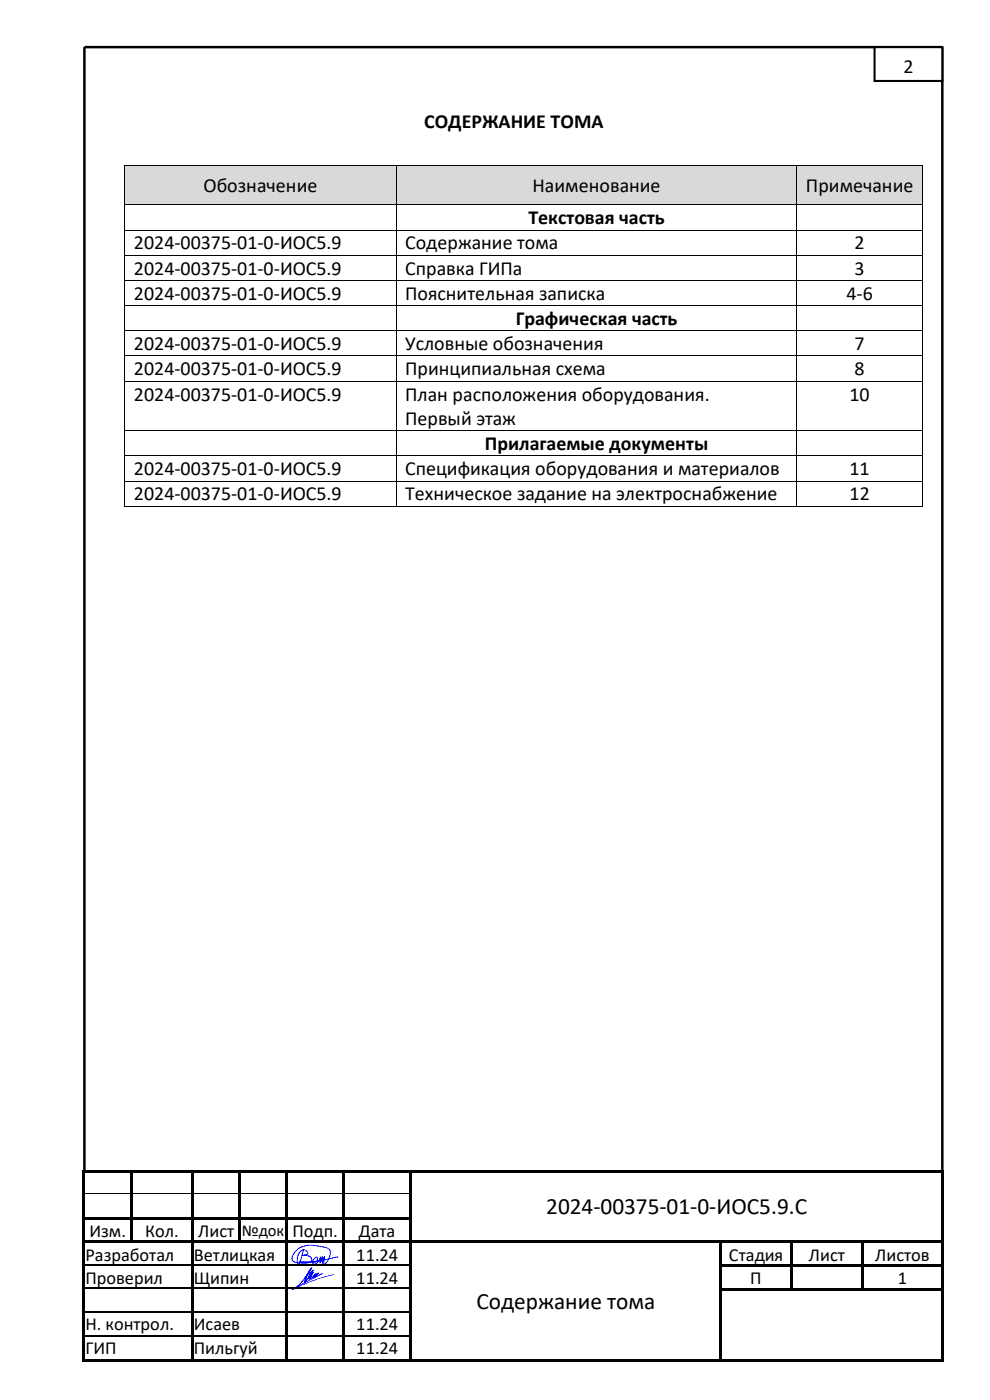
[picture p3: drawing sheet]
<svg xmlns="http://www.w3.org/2000/svg" width="210mm" height="297mm" viewBox="0 0 210 297" stroke-linecap="round" stroke-linejoin="round" font-family="sans-serif">
<g fill="#000">
<path d="M17.6 248.2h.5v.6h-.5z" fill-rule="evenodd"/>
<path d="M17.6 248.2h.5v.5h-.5z" fill-rule="evenodd"/>
<path d="M17.6 248.8h.5v4.4h-.5z" fill-rule="evenodd"/>
<path d="M17.6 253.2h.5v.6h-.5z" fill-rule="evenodd"/>
<path d="M17.6 253.8h.5v4.4h-.5z" fill-rule="evenodd"/>
<path d="M17.6 258.2h.5v.6h-.5z" fill-rule="evenodd"/>
<path d="M18.1 248.2h9.5v.5h-9.5z" fill-rule="evenodd"/>
<path d="M18.1 258.2h9.5v.5h-9.5z" fill-rule="evenodd"/>
<path d="M27.6 248.7l.5 .1z" fill-rule="evenodd"/>
<path d="M27.6 248.2h.5v.5h-.5z" fill-rule="evenodd"/>
<path d="M27.6 248.8h.5v4.4h-.5z" fill-rule="evenodd"/>
<path d="M27.6 253.2h.5v.6h-.5z" fill-rule="evenodd"/>
<path d="M27.6 253.8h.5v4.4h-.5z" fill-rule="evenodd"/>
<path d="M27.6 258.2h.5v.6h-.5z" fill-rule="evenodd"/>
<path d="M28.1 248.2h12.5v.5h-12.5z" fill-rule="evenodd"/>
<path d="M28.1 258.2h12.5v.5h-12.5z" fill-rule="evenodd"/>
<path d="M40.6 248.7l.5 .1z" fill-rule="evenodd"/>
<path d="M40.6 248.2h.5v.5h-.5z" fill-rule="evenodd"/>
<path d="M40.6 248.8h.5v4.4h-.5z" fill-rule="evenodd"/>
<path d="M40.6 253.2h.5v.6h-.5z" fill-rule="evenodd"/>
<path d="M40.6 253.8h.5v4.4h-.5z" fill-rule="evenodd"/>
<path d="M40.6 258.2h.5v.6h-.5z" fill-rule="evenodd"/>
<path d="M41.1 248.2h9.5v.5h-9.5z" fill-rule="evenodd"/>
<path d="M41.1 258.2h9.5v.5h-9.5z" fill-rule="evenodd"/>
<path d="M50.6 248.7l.5 .1z" fill-rule="evenodd"/>
<path d="M50.6 248.2h.5v.5h-.5z" fill-rule="evenodd"/>
<path d="M50.6 248.8h.5v4.4h-.5z" fill-rule="evenodd"/>
<path d="M50.6 253.2h.5v.6h-.5z" fill-rule="evenodd"/>
<path d="M50.6 253.8h.5v4.4h-.5z" fill-rule="evenodd"/>
<path d="M50.6 258.2h.5v.6h-.5z" fill-rule="evenodd"/>
<path d="M51.1 248.2h9.5v.5h-9.5z" fill-rule="evenodd"/>
<path d="M51.1 258.2h9.5v.5h-9.5z" fill-rule="evenodd"/>
<path d="M60.6 248.7l.5 .1z" fill-rule="evenodd"/>
<path d="M60.6 248.2h.5v.5h-.5z" fill-rule="evenodd"/>
<path d="M60.6 248.8h.5v4.4h-.5z" fill-rule="evenodd"/>
<path d="M60.6 253.2h.5v.6h-.5z" fill-rule="evenodd"/>
<path d="M60.6 253.8h.5v4.4h-.5z" fill-rule="evenodd"/>
<path d="M60.6 258.2h.5v.6h-.5z" fill-rule="evenodd"/>
<path d="M61.1 248.2h11.5v.5h-11.5z" fill-rule="evenodd"/>
<path d="M61.1 258.2h11.5v.5h-11.5z" fill-rule="evenodd"/>
<path d="M72.6 248.7l.5 .1z" fill-rule="evenodd"/>
<path d="M72.6 248.2h.5v.5h-.5z" fill-rule="evenodd"/>
<path d="M72.6 248.8h.5v4.4h-.5z" fill-rule="evenodd"/>
<path d="M72.6 253.2h.5v.6h-.5z" fill-rule="evenodd"/>
<path d="M72.6 253.8h.5v4.4h-.5z" fill-rule="evenodd"/>
<path d="M72.6 258.2h.5v.6h-.5z" fill-rule="evenodd"/>
<path d="M73.1 248.2h13.8v.5h-13.8z" fill-rule="evenodd"/>
<path d="M73.1 258.2h13.8v.5h-13.8z" fill-rule="evenodd"/>
<path d="M86.9 248.7l.5 .1z" fill-rule="evenodd"/>
<path d="M86.9 248.2h.5v.5h-.5z" fill-rule="evenodd"/>
<path d="M86.9 248.8h.5v4.4h-.5z" fill-rule="evenodd"/>
<path d="M86.9 253.2h.5v.6h-.5z" fill-rule="evenodd"/>
<path d="M86.9 253.8h.5v4.4h-.5z" fill-rule="evenodd"/>
<path d="M86.9 258.2h.5v.6h-.5z" fill-rule="evenodd"/>
<path d="M87.4 248.2h112.3v.5h-112.3z" fill-rule="evenodd"/>
<path d="M199.7 248.2h.5v.6h-.5z" fill-rule="evenodd"/>
<path d="M199.7 248.2h.5v.5h-.5z" fill-rule="evenodd"/>
<path d="M199.7 248.8h.5v4.4h-.5z" fill-rule="evenodd"/>
<path d="M199.7 253.2h.5v.6h-.5z" fill-rule="evenodd"/>
<path d="M199.7 253.8h.5v4.4h-.5z" fill-rule="evenodd"/>
<path d="M199.7 258.2h.5v.6h-.5z" fill-rule="evenodd"/>
<path d="M17.6 258.8h.5v4.5h-.5z" fill-rule="evenodd"/>
<path d="M17.6 263.3h.5v.5h-.5z" fill-rule="evenodd"/>
<path d="M17.6 263.8h.5v4.5h-.5z" fill-rule="evenodd"/>
<path d="M17.6 268.3h.5v.5h-.5z" fill-rule="evenodd"/>
<path d="M17.6 268.8h.5v4.5h-.5z" fill-rule="evenodd"/>
<path d="M17.6 273.3h.5v.5h-.5z" fill-rule="evenodd"/>
<path d="M17.6 273.8h.5v4.5h-.5z" fill-rule="evenodd"/>
<path d="M17.6 278.3h.5v.3h-.5z" fill-rule="evenodd"/>
<path d="M18.1 263.3h9.5v.5h-9.5z" fill-rule="evenodd"/>
<path d="M27.6 258.8h.5v4.5h-.5z" fill-rule="evenodd"/>
<path d="M27.6 263.3h.5v.5h-.5z" fill-rule="evenodd"/>
<path d="M28.1 263.3h12.5v.5h-12.5z" fill-rule="evenodd"/>
<path d="M40.6 258.8h.5v4.5h-.5z" fill-rule="evenodd"/>
<path d="M40.6 263.3h.5v.5h-.5z" fill-rule="evenodd"/>
<path d="M40.6 263.8h.5v4.5h-.5z" fill-rule="evenodd"/>
<path d="M40.6 268.3h.5v.5h-.5z" fill-rule="evenodd"/>
<path d="M40.6 268.8h.5v4.5h-.5z" fill-rule="evenodd"/>
<path d="M40.6 273.3h.5v.5h-.5z" fill-rule="evenodd"/>
<path d="M40.6 273.8h.5v4.5h-.5z" fill-rule="evenodd"/>
<path d="M40.6 278.3h.5v.3h-.5z" fill-rule="evenodd"/>
<path d="M41.1 263.3h9.5v.5h-9.5z" fill-rule="evenodd"/>
<path d="M50.6 258.8h.5v4.5h-.5z" fill-rule="evenodd"/>
<path d="M50.6 263.3h.5v.5h-.5z" fill-rule="evenodd"/>
<path d="M51.1 263.3h9.5v.5h-9.5z" fill-rule="evenodd"/>
<path d="M60.6 258.8h.5v4.5h-.5z" fill-rule="evenodd"/>
<path d="M60.6 263.3h.5v.5h-.5z" fill-rule="evenodd"/>
<path d="M60.6 263.8h.5v4.5h-.5z" fill-rule="evenodd"/>
<path d="M60.6 268.3h.5v.5h-.5z" fill-rule="evenodd"/>
<path d="M60.6 268.8h.5v4.5h-.5z" fill-rule="evenodd"/>
<path d="M60.6 273.3h.5v.5h-.5z" fill-rule="evenodd"/>
<path d="M60.6 273.8h.5v4.5h-.5z" fill-rule="evenodd"/>
<path d="M60.6 278.3h.5v.3h-.5z" fill-rule="evenodd"/>
<path d="M61.1 263.3h11.5v.5h-11.5z" fill-rule="evenodd"/>
<path d="M72.6 258.8h.5v4.5h-.5z" fill-rule="evenodd"/>
<path d="M72.6 263.3h.5v.5h-.5z" fill-rule="evenodd"/>
<path d="M72.6 263.8h.5v4.5h-.5z" fill-rule="evenodd"/>
<path d="M72.6 268.3h.5v.5h-.5z" fill-rule="evenodd"/>
<path d="M72.6 268.8h.5v4.5h-.5z" fill-rule="evenodd"/>
<path d="M72.6 273.3h.5v.5h-.5z" fill-rule="evenodd"/>
<path d="M72.6 273.8h.5v4.5h-.5z" fill-rule="evenodd"/>
<path d="M72.6 278.3h.5v.3h-.5z" fill-rule="evenodd"/>
<path d="M73.1 263.3h13.8v.5h-13.8z" fill-rule="evenodd"/>
<path d="M86.9 258.8h.5v4.5h-.5z" fill-rule="evenodd"/>
<path d="M86.9 263.3h.5v.5h-.5z" fill-rule="evenodd"/>
<path d="M86.9 263.8h.5v4.5h-.5z" fill-rule="evenodd"/>
<path d="M86.9 268.3h.5v.5h-.5z" fill-rule="evenodd"/>
<path d="M86.9 268.8h.5v4.5h-.5z" fill-rule="evenodd"/>
<path d="M86.9 273.3h.5v.5h-.5z" fill-rule="evenodd"/>
<path d="M86.9 273.8h.5v4.5h-.5z" fill-rule="evenodd"/>
<path d="M86.9 278.3h.5v.3h-.5z" fill-rule="evenodd"/>
<path d="M87.4 263.3h65.2v.5h-65.2z" fill-rule="evenodd"/>
<path d="M152.6 263.8h.6z" fill-rule="evenodd"/>
<path d="M152.6 263.3h.6v.5h-.6z" fill-rule="evenodd"/>
<path d="M152.6 263.8h.6v4.5h-.6z" fill-rule="evenodd"/>
<path d="M152.6 268.3h.6v.5h-.6z" fill-rule="evenodd"/>
<path d="M152.6 268.8h.6v4.5h-.6z" fill-rule="evenodd"/>
<path d="M152.6 273.3h.6v.5h-.6z" fill-rule="evenodd"/>
<path d="M152.6 273.8h.6v4.5h-.6z" fill-rule="evenodd"/>
<path d="M152.6 278.3h.6v.3h-.6z" fill-rule="evenodd"/>
<path d="M153.2 263.3h14.4v.5h-14.4z" fill-rule="evenodd"/>
<path d="M153.2 268.3h14.4v.5h-14.4z" fill-rule="evenodd"/>
<path d="M153.2 273.3h14.4v.5h-14.4z" fill-rule="evenodd"/>
<path d="M167.6 263.8h.5z" fill-rule="evenodd"/>
<path d="M167.6 263.3h.5v.5h-.5z" fill-rule="evenodd"/>
<path d="M167.6 263.8h.5v4.5h-.5z" fill-rule="evenodd"/>
<path d="M167.6 268.3h.5v.5h-.5z" fill-rule="evenodd"/>
<path d="M167.6 268.8h.5v4.5h-.5z" fill-rule="evenodd"/>
<path d="M167.6 273.3h.5v.5h-.5z" fill-rule="evenodd"/>
<path d="M168.1 263.3h14.6v.5h-14.6z" fill-rule="evenodd"/>
<path d="M168.1 268.3h14.6v.5h-14.6z" fill-rule="evenodd"/>
<path d="M168.1 273.3h14.6v.5h-14.6z" fill-rule="evenodd"/>
<path d="M182.7 263.8h.5z" fill-rule="evenodd"/>
<path d="M182.7 263.3h.5v.5h-.5z" fill-rule="evenodd"/>
<path d="M182.7 263.8h.5v4.5h-.5z" fill-rule="evenodd"/>
<path d="M182.7 268.3h.5v.5h-.5z" fill-rule="evenodd"/>
<path d="M182.7 268.8h.5v4.5h-.5z" fill-rule="evenodd"/>
<path d="M182.7 273.3h.5v.5h-.5z" fill-rule="evenodd"/>
<path d="M183.2 263.3h16.5v.5h-16.5z" fill-rule="evenodd"/>
<path d="M183.2 268.3h16.5v.5h-16.5z" fill-rule="evenodd"/>
<path d="M183.2 273.3h16.5v.5h-16.5z" fill-rule="evenodd"/>
<path d="M199.7 258.8h.5v4.5h-.5z" fill-rule="evenodd"/>
<path d="M199.7 263.3h.5v.5h-.5z" fill-rule="evenodd"/>
<path d="M199.7 263.8h.5v4.5h-.5z" fill-rule="evenodd"/>
<path d="M199.7 268.3h.5v.5h-.5z" fill-rule="evenodd"/>
<path d="M199.7 268.8h.5v4.5h-.5z" fill-rule="evenodd"/>
<path d="M199.7 273.3h.5v.5h-.5z" fill-rule="evenodd"/>
<path d="M199.7 273.8h.5v4.5h-.5z" fill-rule="evenodd"/>
<path d="M199.7 278.3h.5v.3h-.5z" fill-rule="evenodd"/>
<path d="M17.6 278.6h.5v4.7h-.5z" fill-rule="evenodd"/>
<path d="M17.6 283.3h.5v.2h-.5z" fill-rule="evenodd"/>
<path d="M17.6 283.5h.5v4.8h-.5z" fill-rule="evenodd"/>
<path d="M17.6 288.3h.5v.5h-.5z" fill-rule="evenodd"/>
<path d="M17.6 288.3h.5v.5h-.5z" fill-rule="evenodd"/>
<path d="M18.1 288.3h22.5v.5h-22.5z" fill-rule="evenodd"/>
<path d="M40.6 278.6h.5v4.7h-.5z" fill-rule="evenodd"/>
<path d="M40.6 283.3h.5v.2h-.5z" fill-rule="evenodd"/>
<path d="M40.6 283.5h.5v4.8h-.5z" fill-rule="evenodd"/>
<path d="M40.6 288.3h.5v.5h-.5z" fill-rule="evenodd"/>
<path d="M41.1 288.3h19.5v.5h-19.5z" fill-rule="evenodd"/>
<path d="M60.6 278.6h.5v4.7h-.5z" fill-rule="evenodd"/>
<path d="M60.6 283.3h.5v.2h-.5z" fill-rule="evenodd"/>
<path d="M60.6 283.5h.5v4.8h-.5z" fill-rule="evenodd"/>
<path d="M60.6 288.3h.5v.5h-.5z" fill-rule="evenodd"/>
<path d="M61.1 288.3h11.5v.5h-11.5z" fill-rule="evenodd"/>
<path d="M72.6 278.6h.5v4.7h-.5z" fill-rule="evenodd"/>
<path d="M72.6 283.3h.5v.2h-.5z" fill-rule="evenodd"/>
<path d="M72.6 283.5h.5v4.8h-.5z" fill-rule="evenodd"/>
<path d="M72.6 288.3h.5v.5h-.5z" fill-rule="evenodd"/>
<path d="M73.1 288.3h13.8v.5h-13.8z" fill-rule="evenodd"/>
<path d="M86.9 278.6h.5v4.7h-.5z" fill-rule="evenodd"/>
<path d="M86.9 283.3h.5v.2h-.5z" fill-rule="evenodd"/>
<path d="M86.9 283.5h.5v4.8h-.5z" fill-rule="evenodd"/>
<path d="M86.9 288.3h.5v.5h-.5z" fill-rule="evenodd"/>
<path d="M87.4 288.3h65.2v.5h-65.2z" fill-rule="evenodd"/>
<path d="M152.6 278.6h.6v4.7h-.6z" fill-rule="evenodd"/>
<path d="M152.6 283.3h.6v.2h-.6z" fill-rule="evenodd"/>
<path d="M152.6 283.5h.6v4.8h-.6z" fill-rule="evenodd"/>
<path d="M152.6 288.3h.6v.5h-.6z" fill-rule="evenodd"/>
<path d="M153.2 288.3h46.5v.5h-46.5z" fill-rule="evenodd"/>
<path d="M199.7 278.6h.5v4.7h-.5z" fill-rule="evenodd"/>
<path d="M199.7 283.3h.5v.2h-.5z" fill-rule="evenodd"/>
<path d="M199.7 283.5h.5v4.8h-.5z" fill-rule="evenodd"/>
<path d="M199.7 288.3h.5v.5h-.5z" fill-rule="evenodd"/>
<path d="M199.7 288.3h.5v.5h-.5z" fill-rule="evenodd"/>
</g>
<path d="M18.1 253.3h9.5M28.1 253.3h12.5M41.1 253.3h9.5M51.1 253.3h9.5M61.1 253.3h11.5M73.1 253.3h13.8" fill="none" stroke="#000" stroke-width=".21"/>
<path d="M64.4 265.1l-.7 2.5-.4 .7a2.28 2.28 0 0 1 1.1-3.1 .66 .66 0 0 1 .7 .2 .66 .66 0 0 1 .1 .7l-1 .3h.2a1.32 1.32 0 0 1 1.7 1 2.42 2.42 0 0 1-2.6 .4h2.8a.68 .68 0 0 0 .9-.2 .68 .68 0 0 0-.1-.9l-.2 .1a.91 .91 0 0 0-.4 1.4 1.68 1.68 0 0 0 1.5-1.5l-.1 1.3 .5-1.4v1.4l.4-1.4v1.6a.52 .52 0 0 0 .6-.5 2.25 2.25 0 0 0 .4-2.7l-.6-.3-1.3-.2a4.8 4.8 0 0 0-5.6 1.6l-.4 .9a1.02 1.02 0 0 0 1.3 .9l3.1-.2 5.4-1M70.9 270.4a46.6 46.6 0 0 0-8.8 3.2h-.2l6.5-3.4-1.5 .6 .6-.7-1.1 1v-.2l.6-.7-.3 .5a.58 .58 0 0 1-.8 .5l.2-.8 .4-.4-1 1.4 1-1.9a3.9 3.9 0 0 0-1.3 1.9l-.6 .7 .5-1.3 1-1.8-.6 .9a11.9 11.9 0 0 1-2.9 3.6l.4-.2" fill="none" stroke="#00f" stroke-width=".21"/>
<g fill="none" stroke="#000" stroke-width=".25">
<path d="M18.1 268.4h22.5M18.1 273.4h22.5M18.1 278.4h22.5M41.1 268.4h19.5M41.1 273.4h19.5M41.1 278.4h19.5M61.1 268.4h11.5M61.1 273.4h11.5M61.1 278.4h11.5M73.1 268.4h13.8M73.1 273.4h13.8M73.1 278.4h13.8"/>
<path d="M18.1 283.4h22.5M41.1 283.4h19.5M61.1 283.4h11.5M73.1 283.4h13.8"/>
</g>
<path d="M17.9 248.4v-238.4h182v238.4" fill="none" stroke="#000" stroke-width=".53"/>
<path d="M185.5 10h14.4v7.2h-14.4z" fill-rule="evenodd" fill="#fff"/>
<path d="M185.5 10h14.4v7.2h-14.4z" fill="none" stroke="#000" stroke-width=".44"/>
<g fill="#d9d9d9">
<path d="M26.6 35.3h57.4v8.1h-57.4z" fill-rule="evenodd"/>
<path d="M28.4 36.7h53.7v5.2h-53.7z" fill-rule="evenodd"/>
<path d="M84.1 35.3h84.9v8.1h-84.9z" fill-rule="evenodd"/>
<path d="M86 36.7h81.2v5.2h-81.2z" fill-rule="evenodd"/>
<path d="M169.2 35.3h26.4v8.1h-26.4z" fill-rule="evenodd"/>
<path d="M171 36.7h22.8v5.2h-22.8z" fill-rule="evenodd"/>
</g>
<g fill="#000">
<path d="M26.4 35.1h.2v.2h-.2z" fill-rule="evenodd"/>
<path d="M26.4 35.1h.2v.2h-.2z" fill-rule="evenodd"/>
<path d="M84 35.1h.1v.2h-.1z" fill-rule="evenodd"/>
<path d="M169 35.1h.2v.2h-.2z" fill-rule="evenodd"/>
<path d="M195.6 35.1h.1v.2h-.1z" fill-rule="evenodd"/>
<path d="M195.6 35.1h.1v.2h-.1z" fill-rule="evenodd"/>
<path d="M26.4 43.4h.2v.1h-.2z" fill-rule="evenodd"/>
<path d="M26.4 48.7h.2v.2h-.2z" fill-rule="evenodd"/>
<path d="M26.4 54.1h.2v.1h-.2z" fill-rule="evenodd"/>
<path d="M26.4 59.4h.2v.2h-.2z" fill-rule="evenodd"/>
<path d="M84 43.4h.1v.1h-.1z" fill-rule="evenodd"/>
<path d="M84 48.7h.1v.2h-.1z" fill-rule="evenodd"/>
<path d="M84 54.1h.1v.1h-.1z" fill-rule="evenodd"/>
<path d="M84 59.4h.1v.2h-.1z" fill-rule="evenodd"/>
<path d="M169 43.4h.2v.1h-.2z" fill-rule="evenodd"/>
<path d="M169 48.7h.2v.2h-.2z" fill-rule="evenodd"/>
<path d="M169 54.1h.2v.1h-.2z" fill-rule="evenodd"/>
<path d="M169 59.4h.2v.2h-.2z" fill-rule="evenodd"/>
<path d="M195.6 43.4h.1v.1h-.1z" fill-rule="evenodd"/>
<path d="M195.6 48.7h.1v.2h-.1z" fill-rule="evenodd"/>
<path d="M195.6 54.1h.1v.1h-.1z" fill-rule="evenodd"/>
<path d="M195.6 59.4h.1v.2h-.1z" fill-rule="evenodd"/>
<path d="M26.4 64.7h.2v.2h-.2z" fill-rule="evenodd"/>
<path d="M26.4 70.1h.2v.2h-.2z" fill-rule="evenodd"/>
<path d="M26.4 75.4h.2v.2h-.2z" fill-rule="evenodd"/>
<path d="M84 64.7h.1v.2h-.1z" fill-rule="evenodd"/>
<path d="M84 70.1h.1v.2h-.1z" fill-rule="evenodd"/>
<path d="M84 75.4h.1v.2h-.1z" fill-rule="evenodd"/>
<path d="M169 64.7h.2v.2h-.2z" fill-rule="evenodd"/>
<path d="M169 70.1h.2v.2h-.2z" fill-rule="evenodd"/>
<path d="M169 75.4h.2v.2h-.2z" fill-rule="evenodd"/>
<path d="M195.6 64.7h.1v.2h-.1z" fill-rule="evenodd"/>
<path d="M195.6 70.1h.1v.2h-.1z" fill-rule="evenodd"/>
<path d="M195.6 75.4h.1v.2h-.1z" fill-rule="evenodd"/>
<path d="M26.4 80.8h.2v.1h-.2z" fill-rule="evenodd"/>
<path d="M26.4 91.3h.2v.2h-.2z" fill-rule="evenodd"/>
<path d="M26.4 96.7h.2v.1h-.2z" fill-rule="evenodd"/>
<path d="M84 80.8h.1v.1h-.1z" fill-rule="evenodd"/>
<path d="M84 91.3h.1v.2h-.1z" fill-rule="evenodd"/>
<path d="M84 96.7h.1v.1h-.1z" fill-rule="evenodd"/>
<path d="M169 80.8h.2v.1h-.2z" fill-rule="evenodd"/>
<path d="M169 91.3h.2v.2h-.2z" fill-rule="evenodd"/>
<path d="M169 96.7h.2v.1h-.2z" fill-rule="evenodd"/>
<path d="M195.6 80.8h.1v.1h-.1z" fill-rule="evenodd"/>
<path d="M195.6 91.3h.1v.2h-.1z" fill-rule="evenodd"/>
<path d="M195.6 96.7h.1v.1h-.1z" fill-rule="evenodd"/>
<path d="M26.4 102h.2v.2h-.2z" fill-rule="evenodd"/>
<path d="M26.4 107.3h.2v.2h-.2z" fill-rule="evenodd"/>
<path d="M26.4 107.3h.2v.2h-.2z" fill-rule="evenodd"/>
<path d="M84 102h.1v.2h-.1z" fill-rule="evenodd"/>
<path d="M84 107.3h.1v.2h-.1z" fill-rule="evenodd"/>
<path d="M169 102h.2v.2h-.2z" fill-rule="evenodd"/>
<path d="M169 107.3h.2v.2h-.2z" fill-rule="evenodd"/>
<path d="M195.6 102h.1v.2h-.1z" fill-rule="evenodd"/>
<path d="M195.6 107.3h.1v.2h-.1z" fill-rule="evenodd"/>
<path d="M195.6 107.3h.1v.2h-.1z" fill-rule="evenodd"/>
</g>
<g fill="none" stroke="#000" stroke-width=".21">
<path d="M26.5 35.3v8.1M26.6 35.2h57.4M84 35.3v8.1M84.1 35.2h84.9M169.1 35.3v8.1M169.2 35.2h26.4M195.7 35.3v8.1M26.5 43.5v5.2M26.5 48.9v5.2M26.5 54.2v5.2M26.5 59.6v5.1M26.6 43.4h57.4"/>
<path d="M26.6 48.8h57.4M26.6 54.2h57.4M26.6 59.5h57.4M84 43.5v5.2M84 48.9v5.2M84 54.2v5.2M84 59.6v5.1M84.1 43.4h84.9M84.1 48.8h84.9M84.1 54.2h84.9M84.1 59.5h84.9M169.1 43.5v5.2"/>
<path d="M169.1 48.9v5.2M169.1 54.2v5.2M169.1 59.6v5.1M169.2 43.4h26.4M169.2 48.8h26.4M169.2 54.2h26.4M169.2 59.5h26.4M195.7 43.5v5.2M195.7 48.9v5.2M195.7 54.2v5.2M195.7 59.6v5.1M26.5 64.9v5.2"/>
<path d="M26.5 70.3v5.1M26.5 75.6v5.2M26.6 64.8h57.4M26.6 70.2h57.4M26.6 75.5h57.4M84 64.9v5.2M84 70.3v5.1M84 75.6v5.2M84.1 64.8h84.9M84.1 70.2h84.9M84.1 75.5h84.9M169.1 64.9v5.2"/>
<path d="M169.1 70.3v5.1M169.1 75.6v5.2M169.2 64.8h26.4M169.2 70.2h26.4M169.2 75.5h26.4M195.7 64.9v5.2M195.7 70.3v5.1M195.7 75.6v5.2M26.5 81v10.3M26.5 91.5v5.2M26.5 96.8v5.2M26.6 80.9h57.4"/>
<path d="M26.6 91.4h57.4M26.6 96.7h57.4M84 81v10.3M84 91.5v5.2M84 96.8v5.2M84.1 80.9h84.9M84.1 91.4h84.9M84.1 96.7h84.9M169.1 81v10.3M169.1 91.5v5.2M169.1 96.8v5.2M169.2 80.9h26.4"/>
<path d="M169.2 91.4h26.4M169.2 96.7h26.4M195.7 81v10.3M195.7 91.5v5.2M195.7 96.8v5.2M26.5 102.2v5.1M26.6 102.1h57.4M26.6 107.4h57.4M84 102.2v5.1M84.1 102.1h84.9M84.1 107.4h84.9M169.1 102.2v5.1"/>
<path d="M169.2 102.1h26.4M169.2 107.4h26.4M195.7 102.2v5.1"/>
</g>
<g font-size="5">
<text x="115.9" y="257.7">2024-00375-01-0-ИОС5.9.С</text>
<text x="101.1" y="277.7">Содержание тома</text>
</g>
<g font-size="4.2">
<text x="191.7" y="15.5">2</text>
<text x="90" y="27.1">СОДЕРЖАНИЕ ТОМА</text>
<text x="43.2" y="40.7">Обозначение</text>
<text x="113" y="40.7">Наименование</text>
<text x="171" y="40.7">Примечание</text>
<text x="112.1" y="47.6">Текстовая часть</text>
<text x="28.4" y="52.9">2024-00375-01-0-ИОС5.9</text>
<text x="86" y="52.9">Содержание тома</text>
<text x="181.3" y="52.9">2</text>
<text x="28.4" y="58.3">2024-00375-01-0-ИОС5.9</text>
<text x="86" y="58.3">Справка ГИПа</text>
<text x="181.3" y="58.3">3</text>
<text x="28.4" y="63.6">2024-00375-01-0-ИОС5.9</text>
<text x="86" y="63.6">Пояснительная записка</text>
<text x="179.6" y="63.6">4-6</text>
<text x="109.4" y="68.9">Графическая часть</text>
<text x="28.4" y="74.3">2024-00375-01-0-ИОС5.9</text>
<text x="86" y="74.3">Условные обозначения</text>
<text x="181.3" y="74.3">7</text>
<text x="28.4" y="79.6">2024-00375-01-0-ИОС5.9</text>
<text x="86" y="79.6">Принципиальная схема</text>
<text x="181.3" y="79.6">8</text>
<text x="28.4" y="85">2024-00375-01-0-ИОС5.9</text>
<text x="86" y="85">План расположения оборудования.</text>
<text x="180.2" y="85">10</text>
<text x="86" y="90.1">Первый этаж</text>
<text x="102.8" y="95.5">Прилагаемые документы</text>
<text x="28.4" y="100.9">2024-00375-01-0-ИОС5.9</text>
<text x="86" y="100.9">Спецификация оборудования и материалов</text>
<text x="180.2" y="100.9">11</text>
<text x="28.4" y="106.2">2024-00375-01-0-ИОС5.9</text>
<text x="86" y="106.2">Техническое задание на электроснабжение</text>
<text x="180.2" y="106.2">12</text>
</g>
<g font-size="3.9">
<text x="19" y="262.5">Изм.</text>
<text x="30.8" y="262.5">Кол.</text>
<text x="42" y="262.5">Лист</text>
<text x="62" y="262.5">Подп.</text>
<text x="76.1" y="262.5">Дата</text>
<text x="18.1" y="267.5">Разработал</text>
<text x="32.1" y="267.2">уч.</text>
<text x="41.1" y="267.5">Ветлицкая</text>
<text x="75.6" y="267.5">11.24</text>
<text x="154.6" y="267.5">Стадия</text>
<text x="171.6" y="267.5">Лист</text>
<text x="185.7" y="267.5">Листов</text>
<text x="18.1" y="272.5">Проверил</text>
<text x="41.1" y="272.5">Щипин</text>
<text x="75.6" y="272.5">11.24</text>
<text x="159.2" y="272.5">П</text>
<text x="190.5" y="272.5">1</text>
<text x="18.1" y="282.2">Н. контрол.</text>
<text x="18.1" y="287.2">ГИП</text>
<text x="41.1" y="282.2">Исаев</text>
<text x="41.1" y="287.2">Пильгуй</text>
<text x="75.6" y="282.2">11.24</text>
<text x="75.6" y="287.2">11.24</text>
</g>
<text font-size="3.5" x="51.3" y="262.2">№док</text>
</svg>
